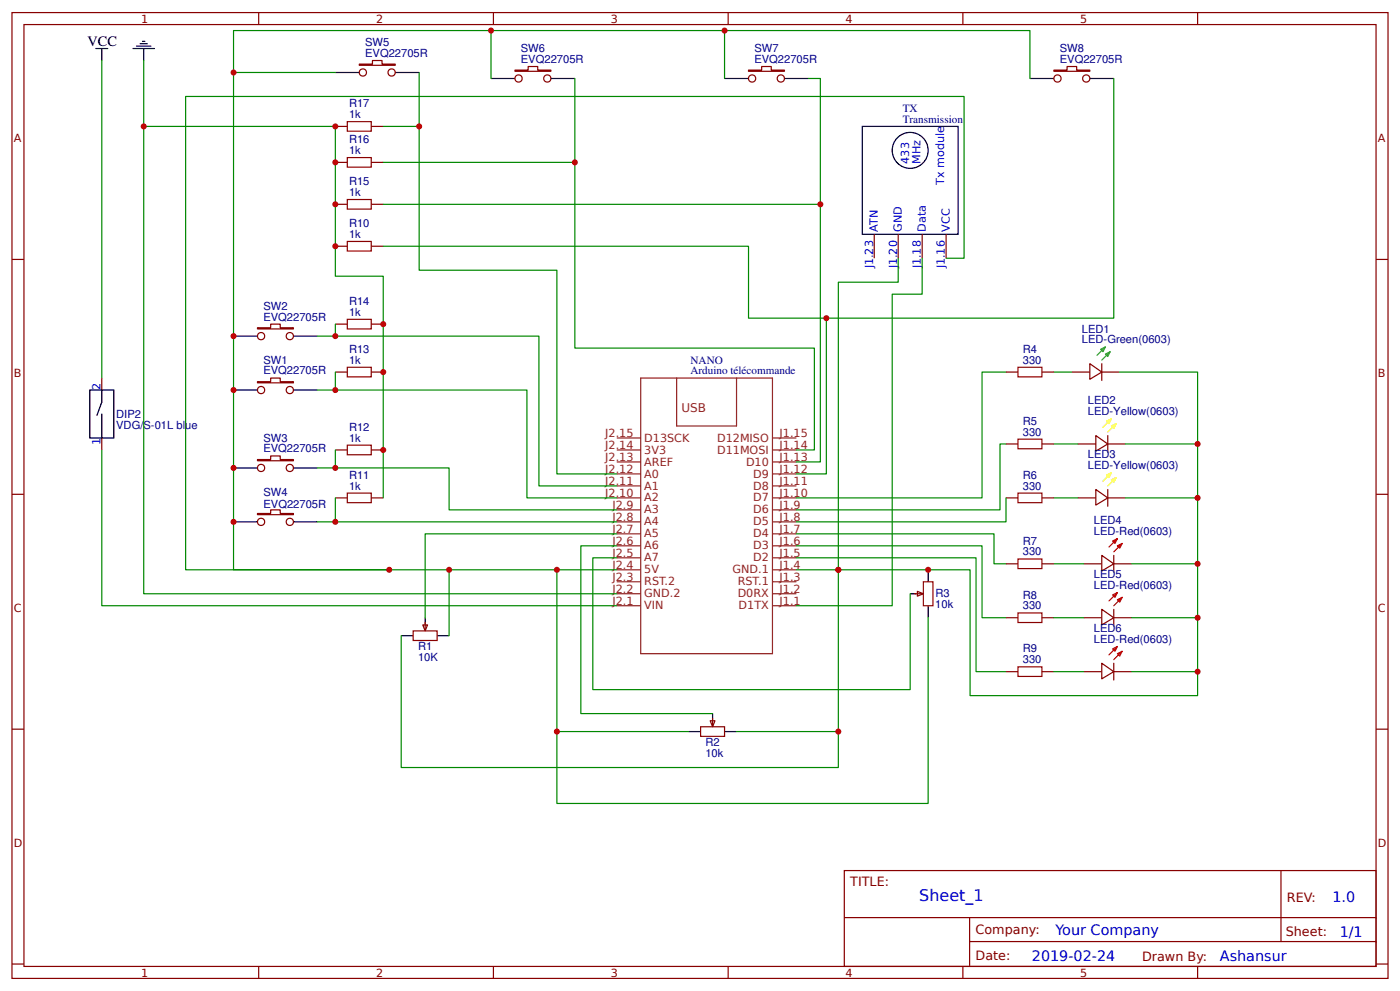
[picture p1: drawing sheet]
<svg xmlns="http://www.w3.org/2000/svg" width="309mm" height="219mm" viewBox="0 0 309 219" stroke-linecap="round" stroke-linejoin="round" font-family="sans-serif">
<g fill="none" stroke="#800" stroke-width=".26">
<path d="M2.6 2.8h304.1v213.2h-304.1zM5.3 5.4h298.7v208h-298.7zM57.1 2.8v2.6M79.4 14.2h2.9v-.8h2.1v.8h2.9v.2h-7.9zM109 2.8v2.6M113.8 15.5h2.9v-.8h2.1v.8h2.9v.2h-7.9zM160.9 2.8v2.6M165.4 15.5h2.9v-.8h2.1v.8h2.9v.2h-7.9zM212.7 2.8v2.6M232.8 15.5h2.9v-.8h2.2v.8h2.9v.2h-8zM264.6 2.8v2.6M74.1 35.9h2.6"/>
<path d="M74.1 27.9h2.6M82 35.9h2.7M82 27.9h2.7M2.6 57.3h2.7M74.1 54.4h2.6M74.1 45.1h2.6M82 54.4h2.7M82 45.1h2.7M193.1 51.7v5.3M198.4 51.7v5.3M203.7 51.7v5.3M209 51.7v5.3"/>
<path d="M304 57.3h2.7M56.9 72.4h2.9v-.8h2.1v.8h2.9v.2h-7.9zM74.1 71.6h2.6M82 71.6h2.7M22.5 83.5v2.6M22.5 96.7v2.7M56.9 84.3h2.9v-.8h2.1v.8h2.9v.2h-7.9zM74.1 82.2h2.6M74.1 99.4h2.6M82 82.2h2.7M82 99.4h2.7M222.2 82.2h2.7"/>
<path d="M222.2 98h2.7M230.2 82.2h2.6M230.2 98h2.6M236.8 82.2h4M238.1 98h4M240.8 80.3l2.6 1.9-2.6 1.5zM242.1 96.2l2.6 1.8-2.6 1.6zM243.4 82.2h4M243.4 80.3v3.7M244.7 98h4M244.7 96.2v3.7M2.6 109.1h2.7"/>
<path d="M56.9 101.5h2.9v-.8h2.1v.8h2.9v.2h-7.9zM56.9 113.4h2.9v-.8h2.1v.8h2.9v.2h-7.9zM74.1 109.9h2.6M82 109.9h2.7M222.2 109.9h2.7M230.2 109.9h2.6M238.1 109.9h4M242.1 108.1l2.6 1.8-2.6 1.6zM244.7 108.1v3.7M244.7 109.9h4M304 109.1h2.7M93.4 138h1.1l-.6 1.3z"/>
<path d="M93.9 137.5v1.5M202.1 131.1h1.6M202.7 130.6l1.3 .5-1.3 .5zM222.2 124.5h2.7M222.2 136.4h2.7M230.2 124.5h2.6M230.2 136.4h2.6M239.4 124.5h4M239.4 136.4h4M243.4 122.6l2.7 1.9-2.7 1.6zM243.4 134.5l2.7 1.9-2.7 1.6zM246.1 124.5h3.9"/>
<path d="M246.1 122.6v3.7M246.1 134.5v3.7M246.1 136.4h3.9M156.9 159.1h1.1l-.6 1.4zM157.4 158.6v1.6M222.2 148.3h2.7M230.2 148.3h2.6M239.4 148.3h4M243.4 146.4l2.7 1.9-2.7 1.6zM246.1 146.4v3.8M246.1 148.3h3.9M2.6 161h2.7"/>
<path d="M304 161h2.7M186.5 192.2h117.5v21.2h-117.5zM283 192.2v15.7M2.6 212.9h2.7M57.1 213.4v2.6M109 213.4v2.6M160.9 213.4v2.6M186.6 202.6h117.3M212.7 213.4v2.6M214.2 207.9h89.7M214.2 202.6v10.6M264.6 213.4v2.6"/>
<path d="M304 212.9h2.7"/>
<circle cx="80.2" cy="16" r=".8"/>
<circle cx="86.5" cy="16" r=".8"/>
<circle cx="114.6" cy="17.3" r=".8"/>
<circle cx="120.9" cy="17.3" r=".8"/>
<circle cx="166.2" cy="17.3" r=".8"/>
<circle cx="172.5" cy="17.3" r=".8"/>
<circle cx="233.6" cy="17.3" r=".8"/>
<circle cx="240" cy="17.3" r=".8"/>
<circle cx="57.7" cy="74.2" r=".8"/>
<circle cx="64" cy="74.2" r=".8"/>
<circle cx="57.7" cy="86.1" r=".8"/>
<circle cx="64" cy="86.1" r=".8"/>
<circle cx="57.7" cy="115.2" r=".8"/>
<circle cx="57.7" cy="103.3" r=".8"/>
<circle cx="64" cy="103.3" r=".8"/>
<circle cx="64" cy="115.2" r=".8"/>
</g>
<g fill="none" stroke="#000" stroke-width=".26">
<path d="M21.2 10.7h2.6M22.5 10.7v2.7M29.4 10.7h4.7M30.2 10.2h3.1M31 9.7h1.5M31.5 9.1h.5M31.7 10.7v2.7M74.1 16h5.3M87.3 16h5.3M108.5 17.3h5.3M121.7 17.3h5.3M160.1 17.3h5.3"/>
<path d="M173.3 17.3h5.3M227.5 17.3h5.3M240.8 17.3h5.3M190.5 27.9h21.2v23.8h-21.2zM51.6 74.2h5.3M64.8 74.2h5.3M19.8 86.1h5.3v10.6h-5.3zM22.5 86.1v2.7l-1.1 2.9M22.5 91.4v5.3M51.6 86.1h5.3M64.8 86.1h5.3M51.6 103.3h5.3"/>
<path d="M51.6 115.2h5.3M64.8 103.3h5.3M64.8 115.2h5.3M93.9 136.4v1.3M201.1 131.1h1.3M205.1 125.8v2.7M205.1 133.7v2.7M88.6 140.4h2.7M96.6 140.4h2.6M157.4 157.6v1.3M152.1 161.5h2.7M160.1 161.5h2.6"/>
<circle cx="201.1" cy="33.2" r="4"/>
</g>
<g fill="none" stroke="#8d2323" stroke-width=".26">
<path d="M136.3 96.7h5.3M136.3 99.4h5.3M141.6 83.5h29.1v60.8h-29.1zM149.5 83.5v10.6h13.2v-10.6M170.7 96.7h5.2M170.7 99.4h5.2M136.3 102h5.3M136.3 104.6h5.3M136.3 107.3h5.3M136.3 109.9h5.3M136.3 112.6h5.3M136.3 115.2h5.3"/>
<path d="M136.3 117.9h5.3M170.7 102h5.2M170.7 104.6h5.2M170.7 107.3h5.2M170.7 109.9h5.2M170.7 112.6h5.2M170.7 115.2h5.2M170.7 117.9h5.2M136.3 120.5h5.3M136.3 123.2h5.3M136.3 125.8h5.3M136.3 128.5h5.3"/>
<path d="M136.3 131.1h5.3M136.3 133.7h5.3M170.7 120.5h5.2M170.7 123.2h5.2M170.7 125.8h5.2M170.7 128.5h5.2M170.7 131.1h5.2M170.7 133.7h5.2"/>
</g>
<g fill="none" stroke="#a00000" stroke-width=".26">
<path d="M76.7 34.8h5.3v2.1h-5.3zM76.7 26.9h5.3v2.1h-5.3zM76.7 53.3h5.3v2.1h-5.3zM76.7 44.1h5.3v2.1h-5.3zM76.7 70.5h5.3v2.1h-5.3zM76.7 98.3h5.3v2.1h-5.3zM76.7 81.1h5.3v2.1h-5.3zM224.9 81.1h5.3v2.1h-5.3zM224.9 97h5.3v2.1h-5.3zM76.7 108.9h5.3v2.1h-5.3zM224.9 108.9h5.3v2.1h-5.3zM91.3 139.3h5.3v2.1h-5.3z"/>
<path d="M204 128.5h2.1v5.2h-2.1zM224.9 123.4h5.3v2.1h-5.3zM224.9 135.3h5.3v2.2h-5.3zM224.9 147.2h5.3v2.2h-5.3zM154.8 160.5h5.3v2.1h-5.3z"/>
</g>
<path d="M243.2 77.1l1-.5-.5 1.1zM244.2 78.2l1.1-.5-.6 1zM244.2 76.6l-1.8 1.8M245.3 77.7l-1.9 1.8" fill="none" stroke="#690" stroke-width=".26"/>
<path d="M244.5 93l1-.5-.5 1zM245.5 94.1l1.1-.6-.5 1.1zM245.5 92.5l-1.8 1.8M246.6 93.5l-1.9 1.9M244.5 104.9l1-.5-.5 1zM245.5 106l1.1-.6-.5 1.1zM245.5 104.4l-1.8 1.8M246.6 105.4l-1.9 1.9" fill="none" stroke="#ff0" stroke-width=".26"/>
<path d="M245.8 119.5l1.1-.6-.6 1.1zM246.9 118.9l-1.9 1.9M247.9 120l-1.8 1.8M245.8 131.4l1.1-.6-.6 1.1zM246.9 120.5l1-.5-.5 1zM246.9 132.4l1-.5-.5 1.1zM246.9 130.8l-1.9 1.9M247.9 131.9l-1.8 1.8M245.8 143.3l1.1-.6-.6 1.1zM246.9 144.3l1-.5-.5 1.1zM246.9 142.7l-1.9 1.9M247.9 143.8l-1.8 1.9" fill="none" stroke="#f00" stroke-width=".26"/>
<g fill="none" stroke="#080" stroke-width=".26">
<path d="M22.5 13.4v70.1M31.7 13.4v117.7h104.6M51.6 16v-9.3h56.9v10.6M74.1 16h-22.5v109.8h84.7M92.6 16v43.7h30.4v44.9h13.3M108.5 6.7h51.6v10.6M127 17.3v59.6h52.9v22.5h-4M160.1 6.7h67.4v10.6M178.6 17.3h2.6v84.7h-5.3M246.1 17.3v52.9h-63.5v34.4h-6.7M31.7 27.9h42.4v33.1h10.6v48.9M84.7 35.9h42.3"/>
<path d="M84.7 27.9h7.9M84.7 54.4h80.7v15.8h17.2M84.7 45.1h96.5M198.4 57v5.3h-13.2v63.5h29.1v27.8h50.3v-71.4h-17.2M203.7 57v8h-6.6v68.7h-21.2M209 57h4v-35.7h-172v104.5h45M70.1 74.2h49v33.1h17.2M74.1 71.6v2.6M22.5 99.4v34.3h113.8M70.1 86.1h46.3v23.8h19.9M74.1 82.2v3.9M74.1 99.4v3.9"/>
<path d="M222.2 98h-1.3v14.6h-45M222.2 82.2h-5.2v27.7h-41.1M232.8 82.2h4M232.8 98h5.3M248.7 98h15.9M70.1 103.3h29.1v9.3h37.1M70.1 115.2h66.2M74.1 109.9v5.3M136.3 117.9h-42.4v18.5M175.9 117.9h43.7v6.6h2.6M222.2 109.9v5.3h-46.3M232.8 109.9h5.3"/>
<path d="M248.7 109.9h15.9M99.2 125.8v14.6M123 125.8v35.7M136.3 120.5h-8v37.1h29.1M136.3 123.2h-5.3v29.1h70.1v-21.2M175.9 125.8h9.3v35.7h-22.5M175.9 123.2h39.7v25.1h6.6M175.9 120.5h41.1v15.9h5.2M205.1 136.4v41h-82.1v-15.9h29.1M232.8 124.5h6.6M232.8 136.4h6.6M250 124.5h14.6"/>
<path d="M250 136.4h14.6M88.6 140.4v29.1h96.6v-8M232.8 148.3h6.6M250 148.3h14.6"/>
</g>
<g fill="#c00">
<circle cx="92.6" cy="27.9" r=".66"/>
<circle cx="74.1" cy="27.9" r=".66"/>
<circle cx="31.8" cy="27.9" r=".66"/>
<circle cx="74.1" cy="35.9" r=".66"/>
<circle cx="74.1" cy="45.1" r=".66"/>
<circle cx="74.1" cy="54.4" r=".66"/>
<circle cx="84.7" cy="71.6" r=".66"/>
<circle cx="74.1" cy="74.2" r=".66"/>
<circle cx="74.1" cy="103.3" r=".66"/>
<circle cx="108.5" cy="6.7" r=".66"/>
<circle cx="51.6" cy="16" r=".66"/>
<circle cx="51.6" cy="74.2" r=".66"/>
<circle cx="51.6" cy="115.2" r=".66"/>
<circle cx="51.6" cy="103.3" r=".66"/>
<circle cx="51.6" cy="86.1" r=".66"/>
<circle cx="182.6" cy="70.2" r=".66"/>
<circle cx="127" cy="35.9" r=".66"/>
<circle cx="86" cy="125.8" r=".66"/>
<circle cx="205.1" cy="125.8" r=".66"/>
<circle cx="264.6" cy="136.4" r=".66"/>
<circle cx="264.6" cy="109.9" r=".66"/>
<circle cx="99.2" cy="125.8" r=".66"/>
<circle cx="123" cy="161.5" r=".66"/>
<circle cx="123" cy="125.8" r=".66"/>
<circle cx="264.6" cy="98" r=".66"/>
<circle cx="264.6" cy="124.5" r=".66"/>
<circle cx="185.2" cy="125.8" r=".66"/>
<circle cx="185.2" cy="161.5" r=".66"/>
<circle cx="264.6" cy="148.3" r=".66"/>
<circle cx="181.2" cy="45.1" r=".66"/>
<circle cx="160.1" cy="6.7" r=".66"/>
<circle cx="74.1" cy="115.2" r=".66"/>
<circle cx="74.1" cy="86.1" r=".66"/>
<circle cx="84.7" cy="82.2" r=".66"/>
<circle cx="84.7" cy="99.4" r=".66"/>
</g>
<text font-size="3.5" fill="#00f" x="203.1" y="199">Sheet_1</text>
<text font-size="3.2" x="19.3" y="10.2">VCC</text>
<g font-size="3.2" fill="#00f">
<text x="294.4" y="199.2">1.0</text>
<text x="233.2" y="206.3">Your Company</text>
<text x="296" y="206.9">1/1</text>
<text x="228" y="212.2">2019-02-24</text>
<text x="269.5" y="212.1">Ashansur</text>
</g>
<g font-size="2.8" fill="#800">
<text x="187.9" y="195.7">TITLE:</text>
<text x="284.3" y="199.2">REV:</text>
<text x="215.5" y="206.3">Company:</text>
<text x="284.1" y="206.8">Sheet:</text>
<text x="215.5" y="212.1">Date:</text>
<text x="252.3" y="212.1">Drawn By:</text>
</g>
<text font-size="2.6" fill="#8d2323" x="150.5" y="90.9">USB</text>
<g font-size="2.5" fill="#800">
<text x="31.2" y="5">1</text>
<text x="83.1" y="5">2</text>
<text x="134.9" y="5">3</text>
<text x="186.8" y="5">4</text>
<text x="238.7" y="5">5</text>
<text x="3" y="31.4">A</text>
<text x="304.4" y="31.4">A</text>
<text x="3" y="83.2">B</text>
<text x="304.4" y="83.2">B</text>
<text x="3" y="135.1">C</text>
<text x="304.4" y="135.1">C</text>
<text x="3" y="186.9">D</text>
<text x="304.4" y="186.9">D</text>
<text x="31.2" y="215.6">1</text>
<text x="83.1" y="215.6">2</text>
<text x="134.9" y="215.6">3</text>
<text x="186.8" y="215.6">4</text>
<text x="238.7" y="215.6">5</text>
</g>
<g font-size="2.5" fill="#000080">
<text x="80.7" y="10.2">SW5</text>
<text x="115.1" y="11.5">SW6</text>
<text x="166.7" y="11.5">SW7</text>
<text x="234.1" y="11.5">SW8</text>
<text x="80.7" y="12.6">EVQ22705R</text>
<text x="115.1" y="13.9">EVQ22705R</text>
<text x="166.7" y="13.9">EVQ22705R</text>
<text x="234.1" y="13.9">EVQ22705R</text>
<text x="77.1" y="23.7">R17</text>
<text x="77.1" y="26.1">1k</text>
<text x="199.4" y="27.1">Transmission</text>
<text x="199.4" y="24.7">TX</text>
<text x="77.1" y="34">1k</text>
<text x="77.1" y="31.6">R16</text>
<text x="77.1" y="40.9">R15</text>
<text x="77.1" y="43.3">1k</text>
<text x="77.1" y="52.5">1k</text>
<text x="77.1" y="50.1">R10</text>
<text x="58.2" y="70.8">EVQ22705R</text>
<text x="58.2" y="68.4">SW2</text>
<text x="77.1" y="69.7">1k</text>
<text x="77.1" y="67.3">R14</text>
<text x="77.1" y="77.9">R13</text>
<text x="226" y="77.9">R4</text>
<text x="239" y="73.4">LED1</text>
<text x="239" y="75.8">LED-Green(0603)</text>
<text x="58.2" y="82.7">EVQ22705R</text>
<text x="58.2" y="80.3">SW1</text>
<text x="77.1" y="80.3">1k</text>
<text x="152.5" y="82.7">Arduino télécommande</text>
<text x="152.6" y="80.3">NANO</text>
<text x="226" y="80.3">330</text>
<text x="240.3" y="89.3">LED2</text>
<text x="25.7" y="94.8">VDG/S-01L blue</text>
<text x="25.7" y="92.2">DIP2</text>
<text x="77.1" y="95.1">R12</text>
<text x="226" y="93.8">R5</text>
<text x="240.3" y="91.7">LED-Yellow(0603)</text>
<text x="58.2" y="99.9">EVQ22705R</text>
<text x="58.2" y="97.5">SW3</text>
<text x="77.1" y="97.5">1k</text>
<text x="226" y="96.2">330</text>
<text x="240.3" y="101.2">LED3</text>
<text x="77.1" y="105.7">R11</text>
<text x="226" y="105.7">R6</text>
<text x="240.3" y="103.6">LED-Yellow(0603)</text>
<text x="58.2" y="109.4">SW4</text>
<text x="58.2" y="112.2">EVQ22705R</text>
<text x="77.1" y="108.1">1k</text>
<text x="226" y="108.1">330</text>
<text x="241.7" y="115.8">LED4</text>
<text x="241.7" y="118.1">LED-Red(0603)</text>
<text x="226" y="122.6">330</text>
<text x="226" y="120.3">R7</text>
<text x="206.6" y="131.9">R3</text>
<text x="241.7" y="127.7">LED5</text>
<text x="241.7" y="130">LED-Red(0603)</text>
<text x="206.6" y="134.3">10k</text>
<text x="226" y="134.5">330</text>
<text x="226" y="132.2">R8</text>
<text x="92.4" y="143.5">R1</text>
<text x="241.7" y="139.6">LED6</text>
<text x="241.7" y="141.9">LED-Red(0603)</text>
<text x="92.4" y="145.9">10K</text>
<text x="226" y="146.4">330</text>
<text x="226" y="144.1">R9</text>
<text x="155.8" y="164.7">R2</text>
<text x="155.9" y="167.1">10k</text>
</g>
<g font-size="2.5" fill="#00f">
<text x="200.9" y="36.1" transform="rotate(-90 200.9 36.1)">433</text>
<text x="203.3" y="36.1" transform="rotate(-90 203.3 36.1)">MHz</text>
<text x="208.6" y="40.9" transform="rotate(-90 208.6 40.9)">Tx module</text>
<text x="193.9" y="51.2" transform="rotate(-90 193.9 51.2)">ATN</text>
<text x="199.2" y="51.2" transform="rotate(-90 199.2 51.2)">GND</text>
<text x="204.5" y="51.2" transform="rotate(-90 204.5 51.2)">Data</text>
<text x="209.8" y="51.2" transform="rotate(-90 209.8 51.2)">VCC</text>
<text x="192.9" y="59.3" transform="rotate(-90 192.9 59.3)">J1.23</text>
<text x="198.2" y="59.3" transform="rotate(-90 198.2 59.3)">J1.20</text>
<text x="203.5" y="59.3" transform="rotate(-90 203.5 59.3)">J1.18</text>
<text x="208.8" y="59.3" transform="rotate(-90 208.8 59.3)">J1.16</text>
<text x="22.2" y="86.1" transform="rotate(-90 22.2 86.1)">2</text>
<text x="22.2" y="98.3" transform="rotate(-90 22.2 98.3)">1</text>
</g>
<g font-size="2.5" fill="#8d2323">
<text x="133.7" y="96.4">J2.15</text>
<text x="133.7" y="99.1">J2.14</text>
<text x="133.7" y="101.7">J2.13</text>
<text x="142.3" y="97.5">D13SCK</text>
<text x="142.3" y="100.1">3V3</text>
<text x="158.4" y="97.5">D12MISO</text>
<text x="158.4" y="100.1">D11MOSI</text>
<text x="172.2" y="96.4">J1.15</text>
<text x="172.2" y="99.1">J1.14</text>
<text x="172.2" y="101.7">J1.13</text>
<text x="133.7" y="104.4">J2.12</text>
<text x="133.7" y="107">J2.11</text>
<text x="142.3" y="102.8">AREF</text>
<text x="142.3" y="105.4">A0</text>
<text x="164.8" y="102.8">D10</text>
<text x="166.4" y="105.4">D9</text>
<text x="172.2" y="104.4">J1.12</text>
<text x="172.2" y="107">J1.11</text>
<text x="133.7" y="109.7">J2.10</text>
<text x="135.3" y="112.3">J2.9</text>
<text x="142.3" y="108.1">A1</text>
<text x="142.3" y="110.7">A2</text>
<text x="142.3" y="113.4">A3</text>
<text x="166.4" y="108.1">D8</text>
<text x="166.4" y="110.7">D7</text>
<text x="166.4" y="113.4">D6</text>
<text x="172.2" y="109.7">J1.10</text>
<text x="172.2" y="112.3">J1.9</text>
<text x="135.3" y="115">J2.8</text>
<text x="135.3" y="117.6">J2.7</text>
<text x="142.3" y="116">A4</text>
<text x="142.3" y="118.7">A5</text>
<text x="166.4" y="116">D5</text>
<text x="166.4" y="118.7">D4</text>
<text x="172.2" y="115">J1.8</text>
<text x="172.2" y="117.6">J1.7</text>
<text x="135.3" y="120.3">J2.6</text>
<text x="135.3" y="122.9">J2.5</text>
<text x="135.3" y="125.5">J2.4</text>
<text x="142.3" y="121.3">A6</text>
<text x="142.3" y="124">A7</text>
<text x="166.4" y="121.3">D3</text>
<text x="166.4" y="124">D2</text>
<text x="172.2" y="120.3">J1.6</text>
<text x="172.2" y="122.9">J1.5</text>
<text x="172.2" y="125.5">J1.4</text>
<text x="135.3" y="128.2">J2.3</text>
<text x="135.3" y="130.8">J2.2</text>
<text x="142.3" y="126.6">5V</text>
<text x="142.3" y="129.2">RST.2</text>
<text x="142.3" y="131.9">GND.2</text>
<text x="161.8" y="126.6">GND.1</text>
<text x="163" y="131.9">D0RX</text>
<text x="163" y="129.2">RST.1</text>
<text x="172.2" y="128.2">J1.3</text>
<text x="172.2" y="130.8">J1.2</text>
<text x="135.3" y="133.5">J2.1</text>
<text x="142.3" y="134.5">VIN</text>
<text x="163.2" y="134.5">D1TX</text>
<text x="172.2" y="133.5">J1.1</text>
</g>
</svg>
